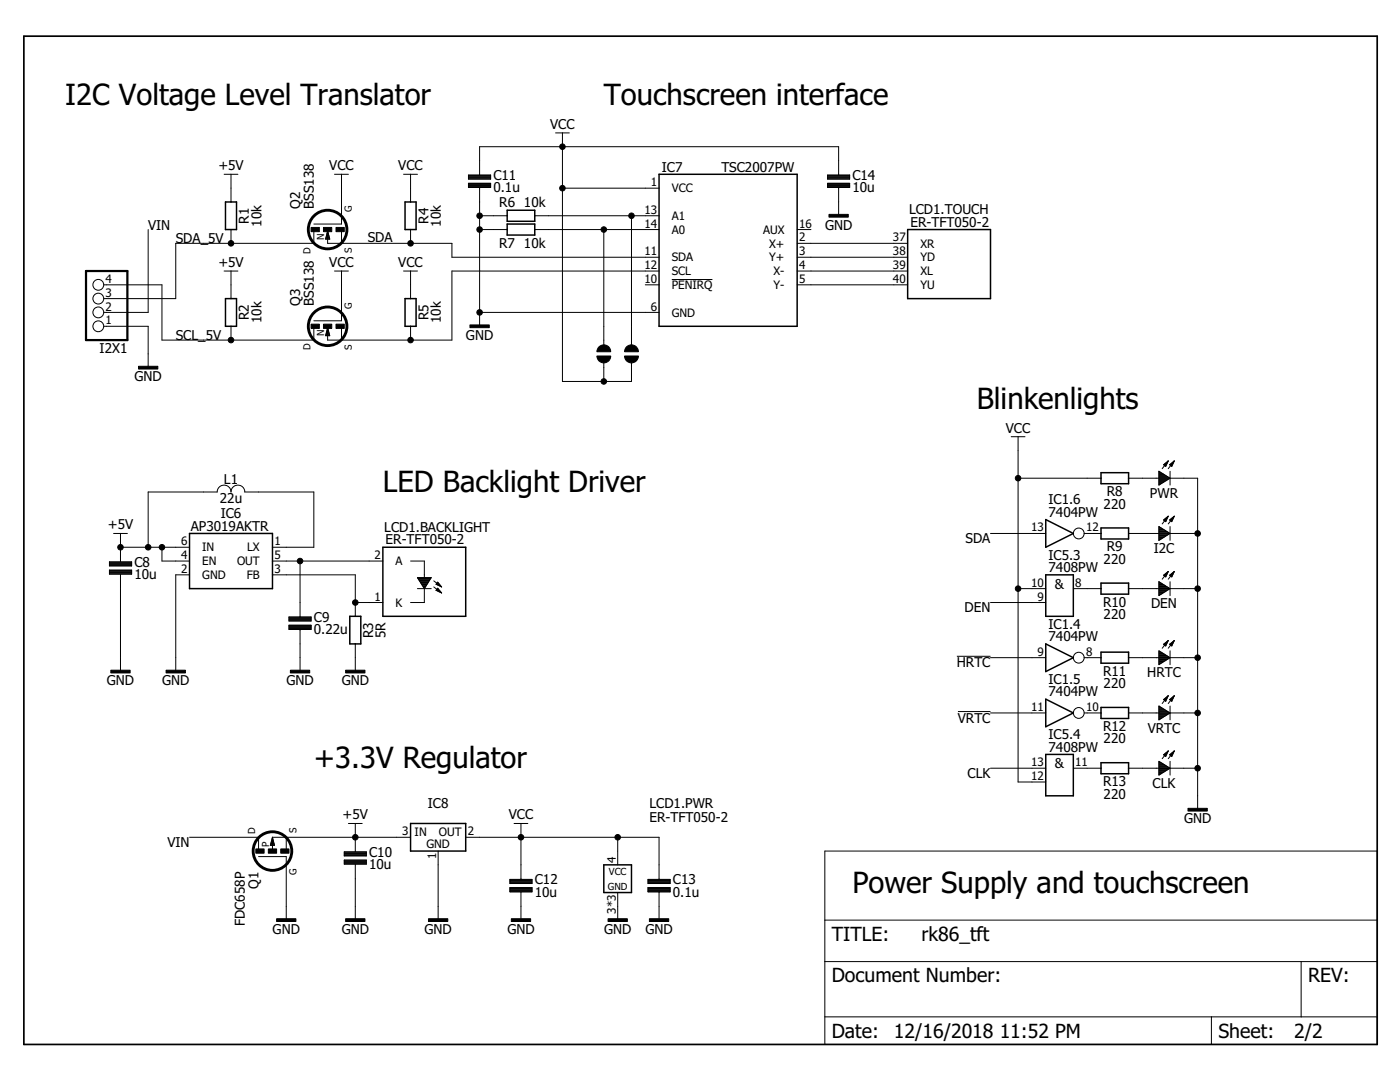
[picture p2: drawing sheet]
<svg xmlns="http://www.w3.org/2000/svg" width="279mm" height="216mm" viewBox="0 0 279 216" stroke-linecap="round" stroke-linejoin="round" font-family="sans-serif">
<g fill="none" stroke="#000" stroke-width=".2">
<path d="M44.7 34.8h2.8M46.1 34.8v5.5M66.8 34.8h2.7M68.2 34.8v9.9h-5.6M80.5 34.8h2.8M81.9 34.8v5.5M93.5 34.9h4.4v.9h-4.4zM93.5 36.6h4.4v.8h-4.4zM93.5 35.7h4.4M93.5 35.5h4.4M93.5 35.4h4.4M93.5 35.3h4.4"/>
<path d="M93.5 35.1h4.4M93.5 35h4.4M93.5 37.3h4.4M93.5 37.1h4.4M93.5 37h4.4M93.5 36.9h4.4M93.5 36.7h4.4M93.5 36.6h4.4M95.7 34.9v-5.6h71.7v5.6M95.7 37.4v27.7M110.9 26.5h2.7M112.2 26.5v49.6h13.8v-3.7"/>
<path d="M112.2 37.5h19.3M165.2 34.9h4.4v.9h-4.4zM165.2 35.7h4.4M165.2 35.5h4.4M165.2 35.4h4.4M165.2 35.3h4.4M165.2 35.1h4.4M165.2 35h4.4M165.2 36.6h4.4v.8h-4.4zM165.2 37.3h4.4M165.2 37.1h4.4M165.2 37h4.4"/>
<path d="M165.2 36.9h4.4M165.2 36.7h4.4M165.2 36.6h4.4M167.4 37.4v5.7M20.7 56.8h11.6v11.1h30.3v-2.8M29.6 45.8v16.5h-8.9M44.7 54.1h2.8M46.1 45.8v2.8M46.1 54.1v5.5M62.6 45.8v2.8h-27.5v11h-14.4M65 47.5h.8M65 47.4h.7"/>
<path d="M65.1 47.3h.6M65.1 47.1h.6M65.2 47h.4M65.2 46.9h.4M65.2 46.7h.4M65.3 46.6h.2M65.3 46.5h.2M65.3 46.4h.2M65.4 46.2h.1M65.4 45.8v2.8h24.8v2.7h41.3M65.4 46.1l.4 1.6h-.8zM66.8 54.1h2.7"/>
<path d="M68.2 45.8v2.8M68.2 54.1v9.9h-5.6M80.5 54.1h2.8M81.9 45.8v2.8M81.9 54.1v5.5M95.7 43.1h5.5M95.7 45.8h5.5M106.7 43.1h24.8M106.7 45.8h24.8M120.5 45.8v23M126 43.1v25.7M128.8 56.8h2.7"/>
<path d="M131.5 54.1h-41.3v13.8h-24.8v-2.8M134.1 55.8h8.1M159.1 48.6h22M159.1 54.1h22M159.1 51.3h22M159.1 56.8h22M159.1 45.8h2.7M20.7 65.1h8.9v8.3M46.1 65.1v2.8M65 66.9h.8M65 66.8h.7M65.1 66.7h.6"/>
<path d="M65.1 66.5h.6M65.1 66.4h.6M65.2 66.3h.4M65.2 66.1h.4M65.2 66h.4M65.3 65.8h.2M65.3 65.7h.2M65.3 65.6h.1M65.4 65.4h.1M65.4 65.4l.4 1.6h-.8zM68.2 65.1v2.8M81.9 65.1v2.8"/>
<path d="M95.7 62.3h35.8M120.5 72.4v3.7M201.8 87.1h2.8M203.2 95.4h16.5M203.2 87.1v68.9h5.5M231.3 94v2.8l2.2-1.4M231.3 94l2.2 1.4M231.3 96.7h.1M231.3 96.6h.3M231.3 96.5h.6M231.3 96.3h.8M231.3 96.2h1"/>
<path d="M231.3 96.1h1.2M231.3 95.9h1.4M231.3 95.8h1.6M231.3 95.7h1.8M231.3 95.5h2M231.3 95.2h1.9M231.3 95.1h1.7M231.3 95h1.5M231.3 94.8h1.3M231.3 94.7h1.1M231.3 94.6h.9M231.3 94.4h.6"/>
<path d="M231.3 94.3h.4M231.3 94.2h.2M231.3 94h.1M232.2 92.7l1-.7-.6 1.1zM232.2 92.7h.6M232.3 92.8h.4M232.4 92.6h.5M232.5 93h.2M232.6 92.4h.3M232.7 92.3h.3M232.9 92.2h.2M233.1 92h.1"/>
<path d="M233.2 92l-1.3 1.5M233.4 92.7l1-.7-.6 1.1zM233.4 95.4h-8.2M233.4 92.7h.6M233.5 94v2.8M233.5 95.4h5.5v66.2M233.6 92.8h.4M233.6 92.6h.5M233.7 93h.2M233.8 92.4h.3M234 92.3h.2M234.1 92.2h.2"/>
<path d="M234.3 92h.1M234.4 92l-1.2 1.5M21.8 112.1h4.5v.8h-4.5zM21.8 113.7h4.5v.9h-4.5zM21.8 112.9h4.5M21.8 112.8h4.5M21.8 112.6h4.5M21.8 112.5h4.5M21.8 112.4h4.5M21.8 112.2h4.5M21.8 114.5h4.5M21.8 114.3h4.5"/>
<path d="M21.8 114.2h4.5M21.8 114.1h4.5M21.8 113.9h4.5M21.8 113.8h4.5M22.7 106.4h2.7M24 109.2h13.8M24 106.4v5.7M24 114.6v19.4M29.6 109.2v-11h13.7a1.38 1.38 0 0 1 1.4-1.4 1.38 1.38 0 0 1 1.4 1.4 1.38 1.38 0 0 1 1.4-1.4 1.38 1.38 0 0 1 1.4 1.4h13.7v11h-8.2M32.3 109.2v2.8h5.5M37.8 114.7h-2.7v19.3M54.4 114.7h16.5v8.3"/>
<path d="M54.4 112h22M59.9 112v11.1M81.9 112h2.8v3.3M83.3 117.5h2.8M83.3 115.3h2.8l-1.4 2.2zM83.3 115.3h2.7M83.4 115.4h2.6M83.5 115.5h2.4M83.6 115.7h2.2M83.7 115.8h2M83.7 116h1.9M83.8 116.1h1.7"/>
<path d="M83.9 116.2h1.5M84 116.4h1.4M84.1 116.5h1.2M84.2 116.6h1M84.2 116.8h.9M84.3 116.9h.7M84.4 117h.6M84.5 117.2h.4M84.6 117.3h.2M84.7 117.5v2.7h-2.8M86.6 115.9l1.5 1.2M86.6 117.1l1.5 1.2"/>
<path d="M87.1 117.8h.6M87.1 116.6h.6M87.1 116.5h.5M87.1 117.7h.5M87.2 116.4h.3M87.2 117.6h.3M87.3 117.4h.1M87.3 116.2h.1M87.4 116.8h.4M87.4 116.2l.7 .9-1.1-.5zM87.4 117.4l.7 .9-1.1-.5zM87.4 118h.4"/>
<path d="M87.6 118.1h.3M87.7 116.9h.2M87.9 117h.2M87.9 118.2h.2M197.7 106.4h11M203.2 117.5h5.5M214.2 117.5h5.5M216.4 106.4h3.3M225.2 106.4l8.2 .1M231.3 117.3h1.9M231.3 117.2h1.7M231.3 117h1.5"/>
<path d="M231.3 116.9h1.3M231.3 116.8h1.1M231.3 116.6h.9M231.3 116.5h.6M231.3 116.4h.4M231.3 116.2h.2M231.3 116.1h.1M231.3 118.2h1M231.3 118.1h1.2M231.3 118h1.4M231.3 117.8h1.6M231.3 117.7h1.8"/>
<path d="M231.3 117.6h2M231.3 116.1v2.8l2.2-1.4M231.3 107.8h.1M231.3 107.7h.2M231.3 107.5h.5M231.3 107.4h.7M231.3 107.3h.9M231.3 107.1h1.1M231.3 107h1.3M231.3 106.9h1.5M231.3 106.7h1.7M231.3 106.6h1.9"/>
<path d="M231.3 106.3h2M231.3 106.2h1.8M231.3 106.1h1.6M231.3 105.9h1.4M231.3 105.8h1.2M231.3 105.7h1M231.3 105.5h.8M231.3 105.4h.5M231.3 105.3h.3M231.3 105.1h.1M231.3 116.1l2.2 1.4M231.3 118.8h.1"/>
<path d="M231.3 118.6h.3M231.3 118.5h.6M231.3 118.4h.8M232.2 114.8l1-.8-.6 1.1zM232.2 114.7h.6M232.3 103.8h.5M232.3 103.7h.5M232.3 114.9h.4M232.4 114.6h.5M232.4 103.9h.3M232.5 103.5h.4M232.5 115h.2"/>
<path d="M232.6 114.5h.3M232.6 104.1h.1M232.7 103.4h.3M232.7 114.3h.3M232.8 103.3h.2M232.9 114.2h.2M233 103.1h.1M233.1 114.1h.1M233.2 103l-1.3 1.5M233.2 103l-1 .8 .4 .3M233.2 103l-.6 1.1M233.2 114l-1.3 1.6"/>
<path d="M233.4 103.8l.4 .3M233.4 114.8l1-.8-.6 1.1zM233.4 117.4l-8.2 .1M233.4 114.7h.6M233.5 103.8h.5M233.5 106.4h5.5M233.5 117.5h5.5M233.5 105.1v2.7M233.5 116.1v2.8M233.5 106.4l-2.2-1.3v2.7M233.5 106.4l-2.2 1.4M233.5 103.7h.5"/>
<path d="M233.6 114.9h.4M233.6 103.9h.3M233.6 114.6h.5M233.7 103.5h.4M233.7 115h.2M233.8 114.5h.3M233.8 104.1h.1M233.9 103.4h.3M234 114.3h.2M234 103.3h.2M234.1 114.2h.2M234.2 103.1h.1"/>
<path d="M234.3 114.1h.1M234.4 103l-1.2 1.5M234.4 103l-1 .8M234.4 103l-.6 1.1M234.4 114l-1.2 1.6M57.7 123.1h4.4v.8h-4.4zM57.7 124.8h4.4v.8h-4.4zM57.7 123.8h4.4M57.7 123.7h4.4M57.7 123.6h4.4M57.7 123.4h4.4M57.7 123.3h4.4"/>
<path d="M57.7 123.2h4.4M57.7 125.4h4.4M57.7 125.3h4.4M57.7 125.2h4.4M57.7 125h4.4M57.7 124.9h4.4M57.7 124.8h4.4M59.9 125.6v8.4M70.9 128.5v5.5M70.9 120.2h5.5M191 131h6.7M197.7 120.2h11"/>
<path d="M197.7 131.2h11M216.4 131.2h3.3M225.2 131.2h6.1M231.3 129.9l2.2 1.3-2.2 1.4zM231.3 132.5h.2M231.3 132.4h.4M231.3 132.2h.6M231.3 132.1h.8M231.3 132h1M231.3 131.8h1.2M231.3 131.7h1.4M231.3 131.6h1.7"/>
<path d="M231.3 131.4h1.9M231.3 131.3h2.1M231.3 131.2h2.1M231.3 131h1.9M231.3 130.9h1.7M231.3 130.8h1.5M231.3 130.6h1.3M231.3 130.5h1M231.3 130.4h.8M231.3 130.2h.6M231.3 130.1h.4M231.3 130h.2"/>
<path d="M232.2 128.6l1-.8-.6 1.1zM232.2 139.6l1-.8-.6 1.1zM232.2 139.6h.6M232.3 128.5h.5M232.3 128.7h.4M232.3 139.5h.6M232.4 139.7h.3M232.4 128.4h.5M232.5 128.8h.2M232.5 139.3h.4M232.6 139.9h.1M232.6 128.2h.3"/>
<path d="M232.7 139.2h.3M232.8 128.1h.2M232.9 139.1h.1M232.9 128h.2M233 138.9h.1M233.1 127.8h.1M233.2 127.8l-1.3 1.5M233.2 138.8l-1.3 1.6M233.4 128.6l1-.8-.6 1.1zM233.4 139.6h.6M233.5 128.5h.5M233.5 131.2h5.5"/>
<path d="M233.5 129.9v2.7M233.5 128.7h.5M233.6 139.5h.5M233.6 139.7h.3M233.6 128.4h.5M233.7 128.8h.2M233.7 139.3h.4M233.8 139.9h.1M233.8 128.2h.3M233.9 139.2h.3M234 128.1h.2M234.1 139.1h.2"/>
<path d="M234.1 128h.2M234.2 138.9h.1M234.3 127.8h.1M234.4 127.8l-1.2 1.5M234.4 138.8l-1.2 1.6M234.4 138.8l-1 .8M234.4 138.8l-.6 1.1-.4-.3M191.2 142h6.5M197.7 142.3h11M197.7 153.3h11M214.2 153.3h5.5M216.4 142.3h3.3"/>
<path d="M225.2 142.3h6.1M225.2 153.3h6.1M231.3 142h1.8M231.3 140.9l2.2 1.4-2.2 1.3zM231.3 151.9l2.2 1.4-2.2 1.4zM231.3 143.6h.1M231.3 143.5h.3M231.3 143.3h.5M231.3 143.2h.7M231.3 143.1h.9M231.3 142.9h1.1M231.3 142.8h1.3"/>
<path d="M231.3 142.7h1.6M231.3 142.5h1.8M231.3 142.4h2M231.3 142.3h2.2M231.3 142.1h2M231.3 141.9h1.6M231.3 141.7h1.4M231.3 141.6h1.2M231.3 141.5h.9M231.3 141.3h.7M231.3 141.2h.5M231.3 141.1h.3"/>
<path d="M231.3 140.9h.1M231.3 154.6h.2M231.3 154.4h.4M231.3 154.3h.6M231.3 154.2h.8M231.3 154h1M231.3 153.9h1.2M231.3 153.8h1.4M231.3 153.6h1.7M231.3 153.5h1.9M231.3 153.4h2.1M231.3 153.2h2.1"/>
<path d="M231.3 153.1h1.9M231.3 153h1.7M231.3 152.8h1.5M231.3 152.7h1.3M231.3 152.6h1M231.3 152.4h.8M231.3 152.3h.6M231.3 152.2h.4M231.3 152h.2M232.2 150.6l1-.8-.6 1.2zM232.3 150.6h.5M232.3 150.7h.4"/>
<path d="M232.4 150.4h.5M232.5 150.8h.2M232.6 150.3h.3M232.8 150.2h.2M232.9 150h.2M233.1 149.9h.1M233.2 149.8l-1.3 1.6M233.4 150.6l1-.8-.6 1.2zM233.5 150.6h.5M233.5 142.3h5.5M233.5 153.3h5.5M233.5 140.9v2.7"/>
<path d="M233.5 151.9v2.8M233.5 150.7h.5M233.6 150.4h.5M233.7 150.8h.2M233.8 150.3h.3M234 150.2h.2M234.1 150h.2M234.3 149.9h.1M234.4 149.8l-1.2 1.6M37.8 167.1h13.8v2.7M51.6 170.9h5.5v12.7M54 168.6h.8"/>
<path d="M54 168.5h.7M54 168.3h.7M54.1 168.2h.6M54.1 168.1h.5M54.1 167.9h.5M54.2 167.8h.3M54.2 167.7h.3M54.3 167.5h.2M54.3 167.4h.1M54.3 167.3h.1M54.4 167.1h.1M54.4 167.1v2.7"/>
<path d="M54.4 167.1l.4 1.6h-.8zM54.4 167.1h27.5M57.1 167.1v2.7M68.7 170h4.4v.8h-4.4zM68.7 171.6h4.4v.8h-4.4zM68.7 170.7h4.4M68.7 170.6h4.4M68.7 170.5h4.4M68.7 170.3h4.4M68.7 170.2h4.4M68.7 170.1h4.4M68.7 172.3h4.4"/>
<path d="M68.7 172.2h4.4M68.7 172.1h4.4M68.7 171.9h4.4M68.7 171.8h4.4M68.7 171.7h4.4M69.5 164.3h2.8M70.9 164.3v5.7M70.9 172.4v11.2M87.4 169.8v13.8M92.9 167.1h38.6v8.4M101.8 175.5h4.4v.8h-4.4zM101.8 177.1h4.4v.8h-4.4z"/>
<path d="M101.8 176.2h4.4M101.8 176.1h4.4M101.8 175.9h4.4M101.8 175.8h4.4M101.8 175.7h4.4M101.8 175.5h4.4M101.8 177.8h4.4M101.8 177.7h4.4M101.8 177.5h4.4M101.8 177.4h4.4M101.8 177.3h4.4M102.6 164.3h2.7"/>
<path d="M104 164.3v11.2M104 177.9v5.7M123.3 167.1v5.5M123.3 178.1v5.5M129.3 175.5h4.4v.8h-4.4zM129.3 176.2h4.4M129.3 176.1h4.4M129.3 175.9h4.4M129.3 175.8h4.4M129.3 175.7h4.4M129.3 175.5h4.4M129.3 177.1h4.4v.8h-4.4z"/>
<path d="M129.3 177.8h4.4M129.3 177.7h4.4M129.3 177.5h4.4M129.3 177.4h4.4M129.3 177.3h4.4M131.5 177.9v5.7M164.6 169.8h110.2v38.6h-110.2zM164.6 191.9h110.2M164.6 183.6h110.2M259.7 191.9v11M164.6 202.9h110.2M241.8 202.9v5.5"/>
<circle cx="19.6" cy="56.8" r="1.08"/>
<circle cx="19.6" cy="59.6" r="1.08"/>
<circle cx="19.6" cy="65.1" r="1.08"/>
<circle cx="19.6" cy="62.3" r="1.08"/>
<circle cx="215.3" cy="106.4" r="1.08"/>
<circle cx="215.3" cy="131.2" r="1.08"/>
<circle cx="215.3" cy="142.3" r="1.08"/>
</g>
<path d="M4.8 7.2h270v201.2h-270z" fill="none" stroke="#000" stroke-width=".34"/>
<g fill="#000" stroke="#000" stroke-width=".2">
<path d="M62.1 45.4h1.6v.8h-1.6zM64.6 45.4h1.6v.8h-1.6zM67.1 45.4h1.6v.8h-1.6zM165.4 42.8h3.9v.5h-3.9zM27.6 73.1h3.9v.5h-3.9zM62.1 64.7h1.6v.8h-1.6zM64.6 64.7h1.6v.8h-1.6zM67.1 64.7h1.6v.8h-1.6zM93.8 64.8h3.8v.6h-3.8zM22.1 133.7h3.9v.6h-3.9zM33.1 133.7h3.9v.6h-3.9zM58 133.7h3.8v.6h-3.8z"/>
<path d="M69 133.7h3.8v.6h-3.8zM51.1 169.4h1.6v.8h-1.6zM53.6 169.4h1.6v.8h-1.6zM56 169.4h1.7v.8h-1.7zM237.1 161.3h3.8v.5h-3.8zM55.2 183.3h3.9v.6h-3.9zM69 183.3h3.8v.6h-3.8zM85.5 183.3h3.9v.6h-3.9zM102 183.3h3.9v.6h-3.9zM121.3 183.3h3.9v.6h-3.9zM129.6 183.3h3.9v.6h-3.9z"/>
</g>
<g fill="none" stroke="#000" stroke-width=".3">
<path d="M131.5 34.8h27.6v30.3h-27.6zM45 40.3h2.2v5.5h-2.2zM45 59.6h2.2v5.5h-2.2zM80.8 40.3h2.2v5.5h-2.2zM80.8 59.6h2.2v5.5h-2.2zM101.2 42h5.5v2.2h-5.5zM101.2 44.7h5.5v2.2h-5.5zM181.1 45.8h16.6v13.8h-16.6zM219.7 94.3h5.5v2.2h-5.5zM37.8 106.4h16.6v11.1h-16.6zM76.4 109.2h16.5v13.8h-16.5zM208.7 114.7h5.5v8.3h-5.5z"/>
<path d="M208.7 103.7l5.5 2.7-5.5 2.8zM219.7 105.3h5.5v2.2h-5.5zM219.7 116.4h5.5v2.2h-5.5zM69.8 123h2.2v5.5h-2.2zM208.7 128.5l5.5 2.7-5.5 2.8zM208.7 139.5l5.5 2.8-5.5 2.7zM219.7 130.1h5.5v2.2h-5.5zM208.7 150.5h5.5v8.3h-5.5zM219.7 141.2h5.5v2.2h-5.5zM219.7 152.2h5.5v2.2h-5.5zM81.9 164.3h11v5.5h-11zM120.5 172.6h5.5v5.5h-5.5z"/>
</g>
<g fill="none" stroke="#000" stroke-width=".57">
<circle cx="65.4" cy="45.8" r="3.9"/>
<circle cx="65.4" cy="65.1" r="3.9"/>
<circle cx="54.4" cy="169.8" r="3.9"/>
</g>
<g fill="#000" stroke="#000" stroke-width=".2">
<path d="M119.5 69.2a1.38 1.38 0 0 1 1.5-.3 1.38 1.38 0 0 1 .9 1.3h-2.8z" fill-rule="evenodd"/>
<path d="M119.1 71h2.8a1.38 1.38 0 0 1-1.4 1.4 1.38 1.38 0 0 1-1.4-1.4z" fill-rule="evenodd"/>
<path d="M125 69.2a1.4 1.4 0 0 1 1.5-.3 1.4 1.4 0 0 1 .9 1.3h-2.7v-.5z" fill-rule="evenodd"/>
<path d="M124.7 71h2.7a1.38 1.38 0 0 1-1.4 1.4 1.38 1.38 0 0 1-1.3-1.4z" fill-rule="evenodd"/>
<circle cx="112.2" cy="29.3" r=".55"/>
<circle cx="112.2" cy="37.5" r=".55"/>
<circle cx="46.1" cy="48.6" r=".55"/>
<circle cx="81.9" cy="48.6" r=".55"/>
<circle cx="95.7" cy="43.1" r=".55"/>
<circle cx="95.7" cy="45.8" r=".55"/>
<circle cx="120.5" cy="45.8" r=".55"/>
<circle cx="126" cy="43.1" r=".55"/>
<circle cx="46.1" cy="67.9" r=".55"/>
<circle cx="81.9" cy="67.9" r=".55"/>
<circle cx="95.7" cy="62.3" r=".55"/>
<circle cx="120.5" cy="76.1" r=".55"/>
<circle cx="203.2" cy="95.4" r=".55"/>
<circle cx="24" cy="109.2" r=".55"/>
<circle cx="29.6" cy="109.2" r=".55"/>
<circle cx="32.3" cy="109.2" r=".55"/>
<circle cx="59.9" cy="112" r=".55"/>
<circle cx="203.2" cy="117.5" r=".55"/>
<circle cx="239" cy="106.4" r=".55"/>
<circle cx="239" cy="117.5" r=".55"/>
<circle cx="70.9" cy="120.2" r=".55"/>
<circle cx="239" cy="131.2" r=".55"/>
<circle cx="239" cy="142.3" r=".55"/>
<circle cx="239" cy="153.3" r=".55"/>
<circle cx="70.9" cy="167.1" r=".55"/>
<circle cx="104" cy="167.1" r=".55"/>
<circle cx="123.3" cy="167.1" r=".55"/>
</g>
<path d="M17.2 54.1h8.2v13.8h-8.2z" fill="none" stroke="#000" stroke-width=".44"/>
<g font-size="5.8">
<text x="13" y="21">I2C Voltage Level Translator</text>
<text x="120.5" y="21">Touchscreen interface</text>
<text x="194.9" y="81.6">Blinkenlights</text>
<text x="76.4" y="98.2">LED Backlight Driver</text>
<text x="62.6" y="153.3">+3.3V Regulator</text>
<text x="170.1" y="178.1">Power Supply and touchscreen</text>
</g>
<g font-size="3.9">
<text x="166" y="187.7">TITLE:</text>
<text x="183.9" y="187.7">rk86_tft</text>
<text x="166" y="196">Document Number:</text>
<text x="261.1" y="196">REV:</text>
<text x="166" y="207">Date:</text>
<text x="178.4" y="207">12/16/2018</text>
<text x="199.5" y="207">11:52 PM</text>
<text x="243.1" y="207">Sheet:</text>
<text x="258.3" y="207">2/2</text>
</g>
<g font-size="2.7">
<text x="109.8" y="25.7">VCC</text>
<text x="43.6" y="34">+5V</text>
<text x="65.7" y="34">VCC</text>
<text x="79.5" y="34">VCC</text>
<text x="98.5" y="35.9">C11</text>
<text x="132.1" y="34.2">IC7</text>
<text x="144" y="34.2">TSC2007PW</text>
<text x="170.1" y="35.9">C14</text>
<text x="59.9" y="41.7" transform="rotate(-90 59.9 41.7)">Q2</text>
<text x="62.6" y="41.7" transform="rotate(-90 62.6 41.7)">BSS138</text>
<text x="98.5" y="38.4">0.1u</text>
<text x="99.7" y="41.4">R6</text>
<text x="104.6" y="41.4">10k</text>
<text x="170.1" y="38.4">10u</text>
<text x="29.6" y="45.8">VIN</text>
<text x="49.7" y="44.6" transform="rotate(-90 49.7 44.6)">R1</text>
<text x="52.2" y="45.2" transform="rotate(-90 52.2 45.2)">10k</text>
<text x="85.5" y="44.6" transform="rotate(-90 85.5 44.6)">R4</text>
<text x="88" y="45.2" transform="rotate(-90 88 45.2)">10k</text>
<text x="164.7" y="45.8">GND</text>
<text x="181.4" y="42.8">LCD1.TOUCH</text>
<text x="181.7" y="45.3">ER-TFT050-2</text>
<text x="35.1" y="48.6">SDA_5V</text>
<text x="43.6" y="53.3">+5V</text>
<text x="65.7" y="53.3">VCC</text>
<text x="73.4" y="48.3">SDA</text>
<text x="79.5" y="53.3">VCC</text>
<text x="99.6" y="49.4">R7</text>
<text x="104.6" y="49.4">10k</text>
<text x="49.7" y="63.9" transform="rotate(-90 49.7 63.9)">R2</text>
<text x="52.2" y="64.5" transform="rotate(-90 52.2 64.5)">10k</text>
<text x="59.9" y="61" transform="rotate(-90 59.9 61)">Q3</text>
<text x="62.6" y="61" transform="rotate(-90 62.6 61)">BSS138</text>
<text x="85.5" y="63.9" transform="rotate(-90 85.5 63.9)">R5</text>
<text x="88" y="64.5" transform="rotate(-90 88 64.5)">10k</text>
<text x="19.9" y="70.5">I2X1</text>
<text x="35.1" y="67.9">SCL_5V</text>
<text x="93" y="67.9">GND</text>
<text x="26.9" y="76.1">GND</text>
<text x="200.8" y="86.3">VCC</text>
<text x="43.9" y="100.4">22u</text>
<text x="44.7" y="96.6">L1</text>
<text x="209.2" y="100.7">IC1.6</text>
<text x="220.3" y="101.5">220</text>
<text x="220.9" y="99">R8</text>
<text x="229.5" y="99.3">PWR</text>
<text x="21.5" y="105.6">+5V</text>
<text x="38.1" y="105.9">AP3019AKTR</text>
<text x="44" y="103.4">IC6</text>
<text x="76.7" y="106.2">LCD1.BACKLIGHT</text>
<text x="209.2" y="103.1">7404PW</text>
<text x="26.8" y="113.1">C8</text>
<text x="77" y="108.6">ER-TFT050-2</text>
<text x="192.7" y="108.4">SDA</text>
<text x="209.2" y="111.7">IC5.3</text>
<text x="220.3" y="112.5">220</text>
<text x="220.9" y="110">R9</text>
<text x="230.2" y="110.4">I2C</text>
<text x="26.8" y="115.5">10u</text>
<text x="209.2" y="114.2">7408PW</text>
<text x="210.5" y="117.5">&amp;</text>
<text x="62.6" y="124.1">C9</text>
<text x="192.5" y="122.1">DEN</text>
<text x="209.2" y="125.5">IC1.4</text>
<text x="220.1" y="121">R10</text>
<text x="220.3" y="123.5">220</text>
<text x="229.7" y="121.4">DEN</text>
<text x="62.6" y="126.6">0.22u</text>
<text x="74.5" y="127.3" transform="rotate(-90 74.5 127.3)">R3</text>
<text x="77" y="127.3" transform="rotate(-90 77 127.3)">5R</text>
<text x="209.2" y="127.9">7404PW</text>
<text x="21.3" y="136.8">GND</text>
<text x="32.4" y="136.8">GND</text>
<text x="57.2" y="136.8">GND</text>
<text x="68.2" y="136.8">GND</text>
<text x="191" y="133.2">HRTC</text>
<text x="209.2" y="136.5">IC1.5</text>
<text x="220.1" y="134.8">R11</text>
<text x="220.3" y="137.3">220</text>
<text x="229" y="135.2">HRTC</text>
<text x="209.2" y="139">7404PW</text>
<text x="191.2" y="144.2">VRTC</text>
<text x="209.2" y="150">7408PW</text>
<text x="209.2" y="147.5">IC5.4</text>
<text x="220.1" y="145.8">R12</text>
<text x="220.3" y="148.3">220</text>
<text x="229.1" y="146.2">VRTC</text>
<text x="193.1" y="155.2">CLK</text>
<text x="210.5" y="153.3">&amp;</text>
<text x="85.4" y="161.3">IC8</text>
<text x="129.6" y="161.3">LCD1.PWR</text>
<text x="220.1" y="156.9">R13</text>
<text x="220.3" y="159.3">220</text>
<text x="230" y="157.2">CLK</text>
<text x="68.4" y="163.5">+5V</text>
<text x="101.5" y="163.5">VCC</text>
<text x="129.6" y="164">ER-TFT050-2</text>
<text x="236.3" y="164.3">GND</text>
<text x="33.4" y="169">VIN</text>
<text x="73.7" y="173.4">10u</text>
<text x="73.7" y="170.9">C10</text>
<text x="51.6" y="177.4" transform="rotate(-90 51.6 177.4)">Q1</text>
<text x="106.7" y="178.9">10u</text>
<text x="106.7" y="176.4">C12</text>
<text x="134.3" y="178.9">0.1u</text>
<text x="134.3" y="176.4">C13</text>
<text x="48.9" y="184.8" transform="rotate(-90 48.9 184.8)">FDC658P</text>
<text x="54.4" y="186.4">GND</text>
<text x="68.2" y="186.4">GND</text>
<text x="84.7" y="186.4">GND</text>
<text x="101.3" y="186.4">GND</text>
<text x="120.6" y="186.4">GND</text>
<text x="128.8" y="186.4">GND</text>
</g>
<g font-size="2.3">
<text x="129.9" y="37.2">1</text>
<text x="134.1" y="38.4">VCC</text>
<text x="128.6" y="45.4">14</text>
<text x="128.6" y="42.7">13</text>
<text x="134.1" y="46.6">A0</text>
<text x="134.1" y="43.9">A1</text>
<text x="152.3" y="46.6">AUX</text>
<text x="159.5" y="45.4">16</text>
<text x="128.6" y="53.7">12</text>
<text x="128.6" y="50.9">11</text>
<text x="134.1" y="52.1">SDA</text>
<text x="153.5" y="49.4">X+</text>
<text x="153.5" y="52.1">Y+</text>
<text x="159.5" y="50.9">3</text>
<text x="159.5" y="53.7">4</text>
<text x="159.5" y="48.2">2</text>
<text x="178.2" y="48.2">37</text>
<text x="178.2" y="53.7">39</text>
<text x="178.2" y="50.9">38</text>
<text x="183.7" y="49.4">XR</text>
<text x="183.7" y="52.1">YD</text>
<text x="21.1" y="59.2">3</text>
<text x="21.1" y="56.4">4</text>
<text x="128.6" y="56.4">10</text>
<text x="134.1" y="57.7">PENIRQ</text>
<text x="134.1" y="54.9">SCL</text>
<text x="154.4" y="54.9">X-</text>
<text x="154.4" y="57.7">Y-</text>
<text x="159.5" y="56.4">5</text>
<text x="178.2" y="56.4">40</text>
<text x="183.7" y="54.9">XL</text>
<text x="183.7" y="57.7">YU</text>
<text x="21.1" y="64.7">1</text>
<text x="21.1" y="62">2</text>
<text x="129.9" y="62">6</text>
<text x="134.1" y="63.2">GND</text>
<text x="205.8" y="106.1">13</text>
<text x="216.7" y="106.1">12</text>
<text x="36.2" y="108.8">6</text>
<text x="36.2" y="111.6">4</text>
<text x="40.4" y="110">IN</text>
<text x="40.4" y="112.8">EN</text>
<text x="47.3" y="112.8">OUT</text>
<text x="49.3" y="110">LX</text>
<text x="54.8" y="111.6">5</text>
<text x="54.8" y="108.8">1</text>
<text x="74.8" y="111.6">2</text>
<text x="79" y="112.8">A</text>
<text x="36.2" y="114.3">2</text>
<text x="40.4" y="115.5">GND</text>
<text x="49.3" y="115.5">FB</text>
<text x="54.8" y="114.3">3</text>
<text x="74.8" y="119.8">1</text>
<text x="205.8" y="117.1">10</text>
<text x="207" y="119.8">9</text>
<text x="214.6" y="117.1">8</text>
<text x="79" y="121">K</text>
<text x="207" y="130.9">9</text>
<text x="216.7" y="130.9">8</text>
<text x="205.8" y="141.9">11</text>
<text x="216.7" y="141.9">10</text>
<text x="205.8" y="152.9">13</text>
<text x="205.8" y="155.7">12</text>
<text x="214.6" y="152.9">11</text>
<text x="80.3" y="166.7">3</text>
<text x="82.8" y="166.8">IN</text>
<text x="87.6" y="166.8">OUT</text>
<text x="93.3" y="166.7">2</text>
<text x="85.1" y="169.3">GND</text>
<text x="87.1" y="171.5" transform="rotate(-90 87.1 171.5)">1</text>
<text x="122.9" y="172.2" transform="rotate(-90 122.9 172.2)">4</text>
<text x="122.9" y="182.3" transform="rotate(-90 122.9 182.3)">3*3</text>
</g>
<g font-size="1.9">
<text x="64.7" y="47.8" transform="rotate(-90 64.7 47.8)">N</text>
<text x="70.2" y="42.3" transform="rotate(-90 70.2 42.3)">G</text>
<text x="61.9" y="50.6" transform="rotate(-90 61.9 50.6)">D</text>
<text x="70.2" y="50.5" transform="rotate(-90 70.2 50.5)">S</text>
<text x="70.2" y="61.6" transform="rotate(-90 70.2 61.6)">G</text>
<text x="61.9" y="69.9" transform="rotate(-90 61.9 69.9)">D</text>
<text x="64.7" y="67.1" transform="rotate(-90 64.7 67.1)">N</text>
<text x="70.2" y="69.8" transform="rotate(-90 70.2 69.8)">S</text>
<text x="50.9" y="166.3" transform="rotate(-90 50.9 166.3)">D</text>
<text x="59.2" y="166.2" transform="rotate(-90 59.2 166.2)">S</text>
<text x="53.7" y="169" transform="rotate(-90 53.7 169)">P</text>
<text x="59.2" y="174.6" transform="rotate(-90 59.2 174.6)">G</text>
<text x="121.3" y="177.5">GND</text>
<text x="121.5" y="174.5">VCC</text>
</g>
</svg>
